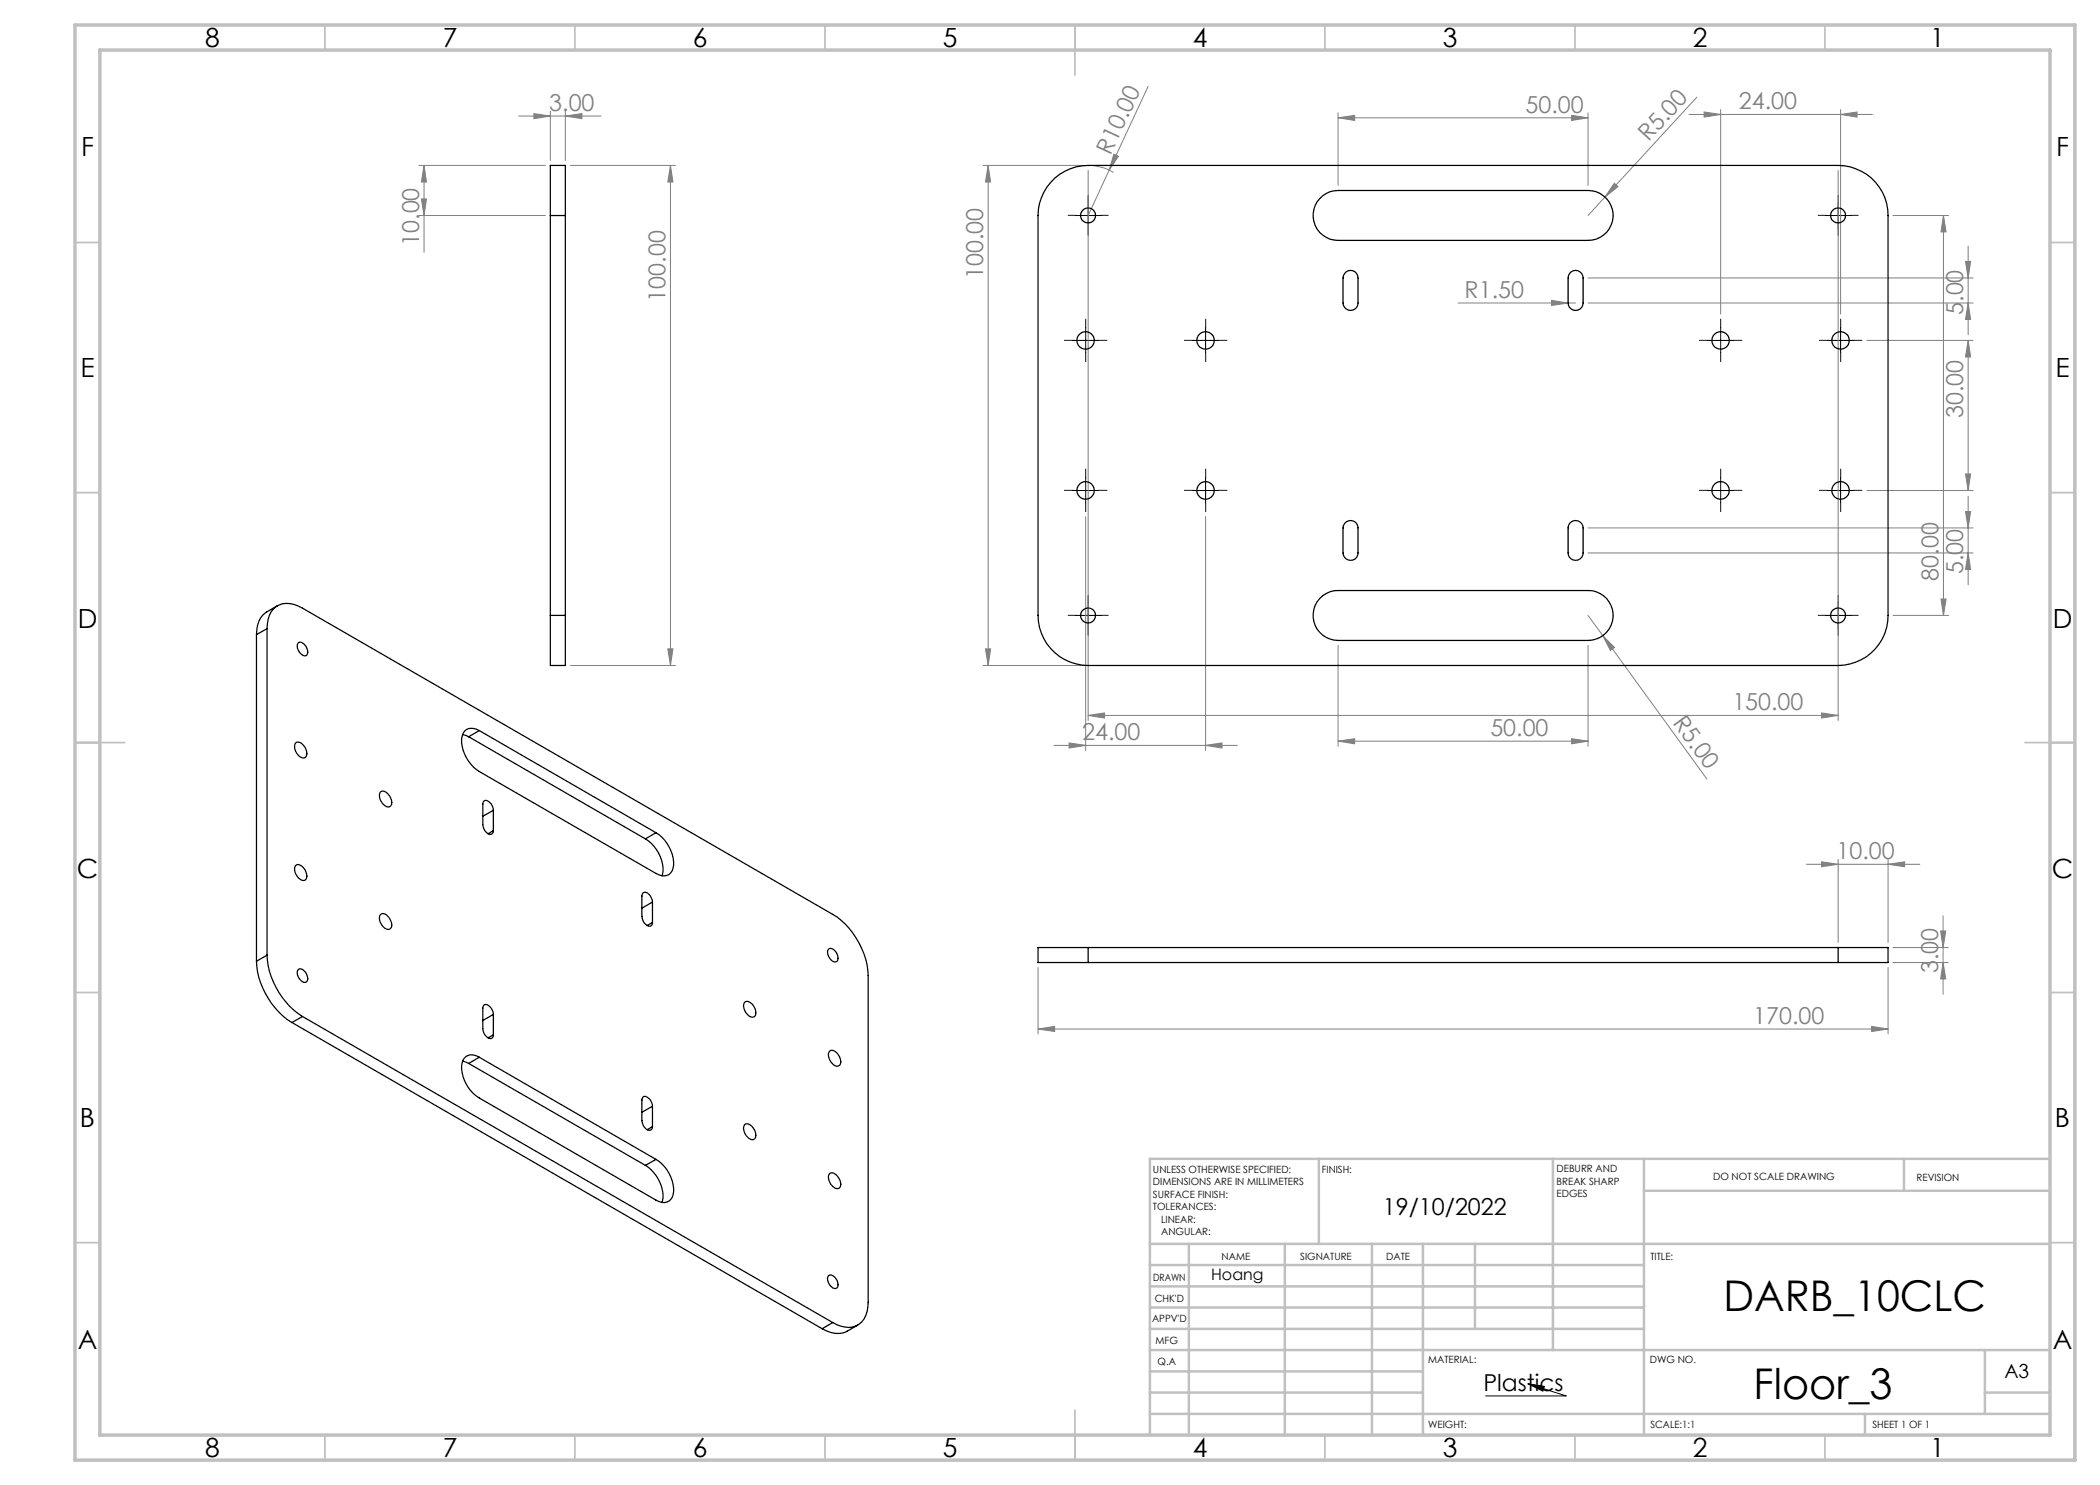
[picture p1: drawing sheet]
<svg xmlns="http://www.w3.org/2000/svg" width="420mm" height="297mm" viewBox="0 0 420 297" stroke-linecap="round" stroke-linejoin="round" font-family="sans-serif">
<g fill="none" stroke="#000" stroke-width=".2">
<path d="M215.1 43.1h5M217.6 40.6v5M365.1 43.1h5M367.6 40.6v5M214.6 68.1h5M217.1 65.6v5M238.6 68.1h5M241.1 65.6v5M341.6 68.1h5M344.1 65.6v5M365.6 68.1h5M368.1 65.6v5"/>
<path d="M214.6 98.1h5M217.1 95.6v5M238.6 98.1h5M241.1 95.6v5M341.6 98.1h5M344.1 95.6v5M365.6 98.1h5M368.1 95.6v5M215.1 123.1h5M217.6 120.6v5M365.1 123.1h5M367.6 120.6v5"/>
<path d="M305.6 276.8l7.6 2.4h-16.1M305.6 276.8l3.3 .5-.3 .9z"/>
</g>
<g fill="none" stroke="#808080" stroke-width=".2">
<path d="M229.6 17.3l-7.8 16.7M339.4 19.4l-18.4 20M83.8 33.1h25.3M84.3 39.8h1l-.5 3.3zM84.8 33.1v17.4M84.8 33.1l.5 3.3h-1zM103.7 23.2h16.5M106.8 22.7l3.3 .5-3.3 .5zM110.1 22.2v9.9M113.1 23.2l3.3-.5v1zM113.1 22.2v9.9M114.1 33.1h21"/>
<path d="M134.1 33.1v100M134.1 33.1l.5 3.3h-1zM196.6 33.1h20M197.6 33.1v100M197.6 33.1l.5 3.3h-1zM217.6 34.1v110M218.6 33.1a9.8 9.8 0 0 1 4.1 1.4M221.8 34l-4.2 9.1M222.8 30.8l.9 .5-1.9 2.7zM267.6 23.6l3.3-.5v1zM267.6 22.6v14.5M267.6 23.6h50"/>
<path d="M314.3 23.1l3.3 .5-3.3 .5zM317.6 22.6v14.5M321 39.4l-3.4 3.7M322.9 36.7l.7 .6-2.6 2.1zM337.8 22.9h36.7M340.8 22.4l3.3 .5-3.3 .5zM344.1 21.9v40.9M367.6 34.1v110M368.1 22.9l3.3-.5v1zM368.1 21.9v40.9M83.8 43.1h25.3M317.6 55.6h77"/>
<path d="M378.6 43.1h11.1M388.7 43.1v80M388.7 43.1l.5 3.3h-1zM393.1 52.3h1l-.5 3.3zM393.6 49.2v17.8M291.6 60.6h23.5M310.3 60.1l3.3 .5-3.3 .5zM317.6 60.6h77M373.4 68.1h21.2M393.6 68.1v30M393.6 68.1l.5 3.3h-1zM393.6 60.6l.5 3.3h-1z"/>
<path d="M373.4 98.1h21.2M393.1 94.8h1l-.5 3.3zM393.6 99.2v17.7M217.1 103.3v46.8M241.1 103.3v46.8M317.6 110.6h77M317.6 105.6h77M388.2 119.8h1l-.5 3.3zM393.1 102.3h1l-.5 3.3zM393.6 110.6l.5 3.3h-1zM114.1 133.1h21M133.6 129.8h1l-.5 3.3z"/>
<path d="M196.6 133.1h20M197.1 129.8h1l-.5 3.3zM267.6 129.1v20.2M317.6 129.1v20.2M317.6 123.1l3 4M320.6 127.1l2.3 2.4-.8 .6zM320.6 127.1l20.8 28.7M378.6 123.1h11.1M210.8 149.1h36.7M213.8 148.6l3.3 .5-3.3 .5zM217.6 143.1l3.3-.5v1zM217.6 143.1h150"/>
<path d="M241.1 149.1l3.3-.5v1zM267.6 148.2l3.3-.5v1.1zM267.6 148.2h50M314.3 147.7l3.3 .5-3.3 .6zM364.3 142.6l3.3 .5-3.3 .5zM361.3 172.9h22.7M364.3 172.4l3.3 .5-3.3 .5zM367.6 171.9v16.6M377.6 172.9l3.3-.5v1zM377.6 171.9v16.6M207.6 193.5v13.3M377.6 193.5v13.3"/>
<path d="M378.6 189.5h11M378.6 192.5h11M388.1 186.2h1l-.5 3.3zM388.6 183.2v15.7M388.6 192.5l.5 3.3h-1zM207.6 205.8l3.3-.5v1zM207.6 205.8h170M374.3 205.3l3.3 .5-3.3 .5z"/>
</g>
<g fill="none" stroke="#000" stroke-width=".2" stroke-dasharray="15.2 1.3 1.3 1.3">
<path d="M215.1 43.1h-1.5M217.6 40.6v-1.5M217.6 45.6v1.5M220.1 43.1h1.5M365.1 43.1h-1.5M367.6 40.6v-1.5M367.6 45.6v1.5M370.1 43.1h1.5M214.6 68.1h-1.7M217.1 65.6v-1.8M217.1 70.6v1.7M219.6 68.1h1.8"/>
<path d="M238.6 68.1h-1.7M241.1 65.6v-1.8M241.1 70.6v1.7M243.6 68.1h1.8M341.6 68.1h-1.7M344.1 65.6v-1.8M344.1 70.6v1.7M346.6 68.1h1.8M365.6 68.1h-1.7M368.1 65.6v-1.8M368.1 70.6v1.7M370.6 68.1h1.8"/>
<path d="M214.6 98.1h-1.7M217.1 95.6v-1.8M219.6 98.1h1.8M238.6 98.1h-1.7M241.1 95.6v-1.8M243.6 98.1h1.8M341.6 98.1h-1.7M344.1 95.6v-1.8M346.6 98.1h1.8M365.6 98.1h-1.7M368.1 95.6v-1.8M370.6 98.1h1.8"/>
<path d="M217.1 100.6v1.7M241.1 100.6v1.7M344.1 100.6v1.7M368.1 100.6v1.7M215.1 123.1h-1.5M217.6 120.6v-1.5M217.6 125.6v1.5M220.1 123.1h1.5M365.1 123.1h-1.5M367.6 120.6v-1.5M367.6 125.6v1.5M370.1 123.1h1.5"/>
</g>
<g fill="none" stroke="#c0c0c0" stroke-width=".35">
<path d="M65 5v5M115 5v5M165 5v5M215 5v10M265 5v5M315 5v5M365 5v5M15 48.5h5M410 48.5h5M15 98.5h5M410 98.5h5M15 148.5h10"/>
<path d="M405 148.5h10M15 198.5h5M410 198.5h5M15 248.5h5M410 248.5h5M65 287v5M115 287v5M165 287v5M215 282v10M265 287v5M315 287v5M365 287v5"/>
</g>
<g fill="none" stroke="#c0c0c0" stroke-width=".5">
<path d="M263.8 231.8v17M310.6 231.8v38.2M328.8 231.8v55.2M328.8 238.2h81.2M380.8 231.8v6.4M410 231.8h-180v55.2M230 248.8h180M230 257.3h98.8M230 253h98.8M237.8 248.8v38.2M257 248.8v38.2M274.4 248.8v38.2"/>
<path d="M284.6 248.8v38.2M295 248.8v17M230 265.8h98.8M230 261.5h98.8M230 278.5h54.6M230 274.3h54.6M230 270h180M397 278.5h13M397 270v12.8M230 282.8h180M373 282.8v4.2"/>
</g>
<path d="M15 5h400v287h-400zM20 10h390v277h-390z" fill="none" stroke="#c0c0c0" stroke-width=".7"/>
<path d="M305.6 276.8l3.3 .5-.3 .9z" fill="#000"/>
<g fill="#808080">
<path d="M310.3 60.1l3.3 .5-3.3 .5z"/>
<path d="M322.9 36.7l.7 .6-2.6 2.1z"/>
<path d="M222.8 30.8l.9 .5-1.9 2.7z"/>
<path d="M320.6 127.1l2.3 2.4-.8 .6z"/>
<path d="M241.1 149.1l3.3-.5v1zM213.8 148.6l3.3 .5-3.3 .5zM368.1 22.9l3.3-.5v1zM340.8 22.4l3.3 .5-3.3 .5zM113.1 23.2l3.3-.5v1zM106.8 22.7l3.3 .5-3.3 .5zM377.6 172.9l3.3-.5v1zM364.3 172.4l3.3 .5-3.3 .5z"/>
<path d="M267.6 23.6l3.3-.5v1zM314.3 23.1l3.3 .5-3.3 .5zM217.6 143.1l3.3-.5v1zM364.3 142.6l3.3 .5-3.3 .5zM267.6 148.2l3.3-.5v1.1zM314.3 147.7l3.3 .5-3.3 .6zM207.6 205.8l3.3-.5v1zM374.3 205.3l3.3 .5-3.3 .5z"/>
<path d="M197.1 129.8h1l-.5 3.3zM197.6 33.1l.5 3.3h-1zM393.6 110.6l.5 3.3h-1zM393.1 102.3h1l-.5 3.3zM393.1 94.8h1l-.5 3.3zM393.6 68.1l.5 3.3h-1zM84.3 39.8h1l-.5 3.3zM84.8 33.1l.5 3.3h-1z"/>
<path d="M388.7 43.1l.5 3.3h-1zM388.2 119.8h1l-.5 3.3zM393.1 52.3h1l-.5 3.3zM393.6 60.6l.5 3.3h-1zM134.1 33.1l.5 3.3h-1zM133.6 129.8h1l-.5 3.3zM388.1 186.2h1l-.5 3.3zM388.6 192.5l.5 3.3h-1z"/>
</g>
<g fill="none" stroke="#000" stroke-width=".25">
<path d="M211 35.6a10.3 10.3 0 0 1 6.6-2.5h150a10 10 0 0 1 10 10v80a10 10 0 0 1-10 10h-150a10.1 10.1 0 0 1-10-10v-80a10.2 10.2 0 0 1 3.4-7.5zM263.9 39.7a5 5 0 0 1 3.7-1.6h50a5 5 0 0 1 5 5 5 5 0 0 1-5 5h-50a5 5 0 0 1-4.6-3 5 5 0 0 1 .9-5.4zM110.1 43.1v-10h3v10M110.1 43.1h3M110.1 43.1v80M113.1 43.1v80M269.2 54.4a1.49 1.49 0 0 1 1.6-.2 1.49 1.49 0 0 1 .8 1.4v5a1.5 1.5 0 0 1-1.5 1.5 1.5 1.5 0 0 1-1.5-1.5v-5l.1-.5zM313.9 54.7a1.49 1.49 0 0 1 1.7-.6 1.49 1.49 0 0 1 1 1.5v5a1.5 1.5 0 0 1-1.5 1.5 1.5 1.5 0 0 1-1.5-1.5v-5zM263.9 119.7a5.1 5.1 0 0 1 3.7-1.6h50a5 5 0 0 1 5 5 5 5 0 0 1-5 5h-50a5 5 0 0 1-4.6-3 5 5 0 0 1 .9-5.4zM269.2 104.4a1.49 1.49 0 0 1 1.6-.1 1.49 1.49 0 0 1 .8 1.3v5a1.5 1.5 0 0 1-1.5 1.5 1.5 1.5 0 0 1-1.5-1.5v-5l.1-.5zM313.9 104.7a1.51 1.51 0 0 1 1.7-.5 1.51 1.51 0 0 1 1 1.4v5a1.5 1.5 0 0 1-1.5 1.5 1.5 1.5 0 0 1-1.5-1.5v-5zM51.3 126.9v65.4"/>
<path d="M53.4 125.7a4.8 4.8 0 0 1 2.4-4.7 5.1 5.1 0 0 1 4.7 .6l106 61.3a15.7 15.7 0 0 1 7.1 12.2v65.4a4.9 4.9 0 0 1-2.4 4.7 5.3 5.3 0 0 1-4.7-.7M53.4 125.7v65.3M53.4 125.7l-2.1 1.2M55.5 121.1a6.5 6.5 0 0 0-3.7 3.2l-.3 .8-.2 1.8M59.7 128.6a1.29 1.29 0 0 1 1.6 1 1.16 1.16 0 0 1-.2 1.6 1.86 1.86 0 0 1-1.4-2.6zM110.1 123.1v10h3v-10M110.1 123.1h3M59.1 148.6a1.01 1.01 0 0 1 1.5 .4 2.1 2.1 0 0 1 .6 2.4 1.27 1.27 0 0 1-1.9-.8 2.01 2.01 0 0 1-.2-2zM76.1 158.4a1.01 1.01 0 0 1 1.5 .4 1.96 1.96 0 0 1 .5 2.4 1.26 1.26 0 0 1-1.8-.8 1.93 1.93 0 0 1-.2-2zM92.5 146.9l1.2 .5M93.7 147.4l35.4 20.4M95.8 146.1a2.17 2.17 0 0 0-3.2 .6 6.8 6.8 0 0 0 2.1 6.7l1.1 .9 35.4 20.4a2.12 2.12 0 0 0 2.3 .3 2.12 2.12 0 0 0 1.2-2 7.7 7.7 0 0 0-3.5-6.5"/>
<path d="M95.8 146.1l35.4 20.4M95.8 146.1l-2.1 1.3M59.1 173.1a1.3 1.3 0 0 1 1.9 .8 1.57 1.57 0 0 1 0 2.2 2.19 2.19 0 0 1-2.1-2.7zM98.7 162.1a1.93 1.93 0 0 0-1.7-2l-.4 .4v.3v4.1a1.92 1.92 0 0 0 1.6 2l.4-.4 .1-.4M98.7 162.1v4M98.7 162.1l-2.1 1.2M98.7 166.1l-1.1 .7M129.1 167.8a7.3 7.3 0 0 1 3.4 7l-.1 .4M131.2 166.5l-2.1 1.3M51.3 192.3a15.6 15.6 0 0 0 7.1 12.2M53.4 191a15.8 15.8 0 0 0 7.1 12.3M53.4 191l-2.1 1.3"/>
<path d="M59.7 193.9a.82 .82 0 0 1 1.1 .3 1.84 1.84 0 0 1 .5 2.2 1.29 1.29 0 0 1-1.6-1 1.31 1.31 0 0 1 0-1.5zM76.1 182.9a.97 .97 0 0 1 1.5 .4 1.96 1.96 0 0 1 .5 2.4 1.27 1.27 0 0 1-1.8-.8 1.96 1.96 0 0 1-.2-2zM130.5 180.4a1.92 1.92 0 0 0-1.7-1.9l-.2 .1-.2 .6v4.1a1.93 1.93 0 0 0 1.7 1.9l.4-.3v-.4M130.5 180.4v4.1M130.5 180.4l-2.1 1.2M130.5 184.5l-1.1 .6M165.7 189.8a1.27 1.27 0 0 1 1.7 1 1.16 1.16 0 0 1-.2 1.6 1.85 1.85 0 0 1-1.5-2.6zM217.6 189.5h-10v3h10M217.6 189.5v3M217.6 189.5h150M217.6 192.5h150M367.6 189.5h10v3h-10"/>
<path d="M367.6 189.5v3M58.4 204.5l106 61.2M60.5 203.3l-2.1 1.2M60.5 203.3l106 61.2M92.5 212.2l1.2 .5M93.7 212.7l35.4 20.4M95.8 211.5a2.12 2.12 0 0 0-2.3-.4 2.12 2.12 0 0 0-1.2 2.1 7.6 7.6 0 0 0 3.5 6.4l35.4 20.4a2.12 2.12 0 0 0 2.3 .3 2.12 2.12 0 0 0 1.2-2 7.6 7.6 0 0 0-3.5-6.4M95.8 211.5l35.4 20.4M95.8 211.5l-2.1 1.2M98.7 202.9a1.99 1.99 0 0 0-1.7-2l-.4 .4v.3v4.1a1.99 1.99 0 0 0 1.6 2l.4-.4 .1-.3M98.7 202.9v4.1M98.7 202.9l-2.1 1.2"/>
<path d="M98.7 207l-1.1 .6M148.9 200.5a1.26 1.26 0 0 1 1.8 .8 1.53 1.53 0 0 1 0 2.1 1.94 1.94 0 0 1-1.9-1.8l-.1-.4zM165.9 210.3a1.27 1.27 0 0 1 1.8 .7 1.44 1.44 0 0 1 0 2.2 1.86 1.86 0 0 1-2-1.8v-.5zM129.1 233.1a7.4 7.4 0 0 1 3.4 7l-.1 .4M130.5 221.3a1.93 1.93 0 0 0-1.7-2l-.4 .4v.3v4.1a1.92 1.92 0 0 0 1.7 2l.4-.4v-.4M130.5 221.3v4M130.5 221.3l-2.1 1.2M130.5 225.3l-1.1 .7M131.2 231.9l-2.1 1.2M148.9 225a1.26 1.26 0 0 1 1.8 .7 1.52 1.52 0 0 1 0 2.2 1.94 1.94 0 0 1-1.9-1.8l-.1-.5zM165.9 234.8a1.26 1.26 0 0 1 1.8 .7 1.45 1.45 0 0 1 0 2.2 1.94 1.94 0 0 1-2-1.8v-.5zM165.7 255.1a1.33 1.33 0 0 1 1.7 1 1.21 1.21 0 0 1-.2 1.6 1.87 1.87 0 0 1-1.5-2.6z"/>
<path d="M166.5 264.5l-2.1 1.2M171.6 265a6.1 6.1 0 0 1-4.7 1.7l-.8-.2-1.7-.8"/>
<circle cx="217.6" cy="43.1" r="1.5"/>
<circle cx="367.6" cy="43.1" r="1.5"/>
<circle cx="217.1" cy="68.1" r="1.75"/>
<circle cx="241.1" cy="68.1" r="1.74"/>
<circle cx="344.1" cy="68.1" r="1.75"/>
<circle cx="368.1" cy="68.1" r="1.74"/>
<circle cx="217.1" cy="98.1" r="1.75"/>
<circle cx="241.1" cy="98.1" r="1.75"/>
<circle cx="344.1" cy="98.1" r="1.75"/>
<circle cx="368.1" cy="98.1" r="1.75"/>
<circle cx="217.6" cy="123.1" r="1.5"/>
<circle cx="367.6" cy="123.1" r="1.5"/>
</g>
<g font-size="8.5">
<text x="344.7" y="262.1">DARB_10CLC</text>
<text x="350.7" y="279.7">Floor_3</text>
</g>
<g font-size="5.3">
<text x="41" y="9.5">8</text>
<text x="88.5" y="9.5">7</text>
<text x="138.5" y="9.5">6</text>
<text x="188.5" y="9.5">5</text>
<text x="238.5" y="9.5">4</text>
<text x="288.5" y="9.5">3</text>
<text x="338.5" y="9.5">2</text>
<text x="386" y="9.5">1</text>
<text x="16.2" y="31.3">F</text>
<text x="411.2" y="31.3">F</text>
<text x="16.1" y="75.5">E</text>
<text x="411.1" y="75.5">E</text>
<text x="15.5" y="125.5">D</text>
<text x="410.5" y="125.5">D</text>
<text x="15.4" y="175.5">C</text>
<text x="410.4" y="175.5">C</text>
<text x="16" y="225.5">B</text>
<text x="411" y="225.5">B</text>
<text x="15.5" y="269.8">A</text>
<text x="410.5" y="269.8">A</text>
<text x="41" y="291.5">8</text>
<text x="88.5" y="291.5">7</text>
<text x="138.5" y="291.5">6</text>
<text x="188.5" y="291.5">5</text>
<text x="238.5" y="291.5">4</text>
<text x="288.5" y="291.5">3</text>
<text x="338.5" y="291.5">2</text>
<text x="386" y="291.5">1</text>
</g>
<g font-size="4.7" fill="#808080">
<text x="109.9" y="22.2">3.00</text>
<text x="305.1" y="22.5">50.00</text>
<text x="347.8" y="21.9">24.00</text>
<text x="329.7" y="28.4" transform="rotate(-47 329.7 28.4)">R5.00</text>
<text x="222.1" y="31.1" transform="rotate(-65 222.1 31.1)">R10.00</text>
<text x="83.8" y="49.2" transform="rotate(-90 83.8 49.2)">10.00</text>
<text x="196.6" y="55.8" transform="rotate(-90 196.6 55.8)">100.00</text>
<text x="292.9" y="59.6">R1.50</text>
<text x="133.1" y="60.3" transform="rotate(-90 133.1 60.3)">100.00</text>
<text x="392.6" y="63" transform="rotate(-90 392.6 63)">5.00</text>
<text x="392.6" y="83.6" transform="rotate(-90 392.6 83.6)">30.00</text>
<text x="387.7" y="116.1" transform="rotate(-90 387.7 116.1)">80.00</text>
<text x="392.6" y="114.8" transform="rotate(-90 392.6 114.8)">5.00</text>
<text x="346.5" y="142.1">150.00</text>
<text x="216.4" y="148.1">24.00</text>
<text x="298.1" y="147.2">50.00</text>
<text x="334.5" y="144.5" transform="rotate(54 334.5 144.5)">R5.00</text>
<text x="367.3" y="171.8">10.00</text>
<text x="387.6" y="194.6" transform="rotate(-90 387.6 194.6)">3.00</text>
<text x="350.6" y="204.8">170.00</text>
</g>
<g font-size="4.7">
<text x="276.6" y="242.9">19/10/2022</text>
<text x="296.7" y="278.2">Plastics</text>
</g>
<text font-size="3.9" x="400.9" y="275.5">A3</text>
<text font-size="3.2" x="242.2" y="256.1">Hoang</text>
<g font-size="2">
<text x="230.6" y="234.6">UNLESS OTHERWISE SPECIFIED:</text>
<text x="230.6" y="237.1">DIMENSIONS ARE IN MILLIMETERS</text>
<text x="230.6" y="239.6">SURFACE FINISH:</text>
<text x="264.4" y="234.6">FINISH:</text>
<text x="311.3" y="234.5">DEBURR AND</text>
<text x="311.3" y="237">BREAK SHARP</text>
<text x="311.3" y="239.5">EDGES</text>
<text x="342.6" y="236">DO NOT SCALE DRAWING</text>
<text x="383.3" y="236.2">REVISION</text>
<text x="230.6" y="242.1">TOLERANCES:</text>
<text x="232.2" y="244.6">LINEAR:</text>
<text x="232.2" y="247.1">ANGULAR:</text>
<text x="244.3" y="252">NAME</text>
<text x="260" y="251.9">SIGNATURE</text>
<text x="277.2" y="251.9">DATE</text>
<text x="330.1" y="251.9">TITLE:</text>
<text x="230.6" y="256.1">DRAWN</text>
<text x="230.9" y="260.3">CHK'D</text>
<text x="230.4" y="264.4">APPV'D</text>
<text x="231.1" y="268.8">MFG</text>
<text x="231.5" y="273">Q.A</text>
<text x="285.6" y="272.5">MATERIAL:</text>
<text x="330" y="272.5">DWG NO.</text>
<text x="285.6" y="285.5">WEIGHT:</text>
<text x="330.1" y="285.6">SCALE:1:1</text>
<text x="374.5" y="285.6">SHEET 1 OF 1</text>
</g>
</svg>
